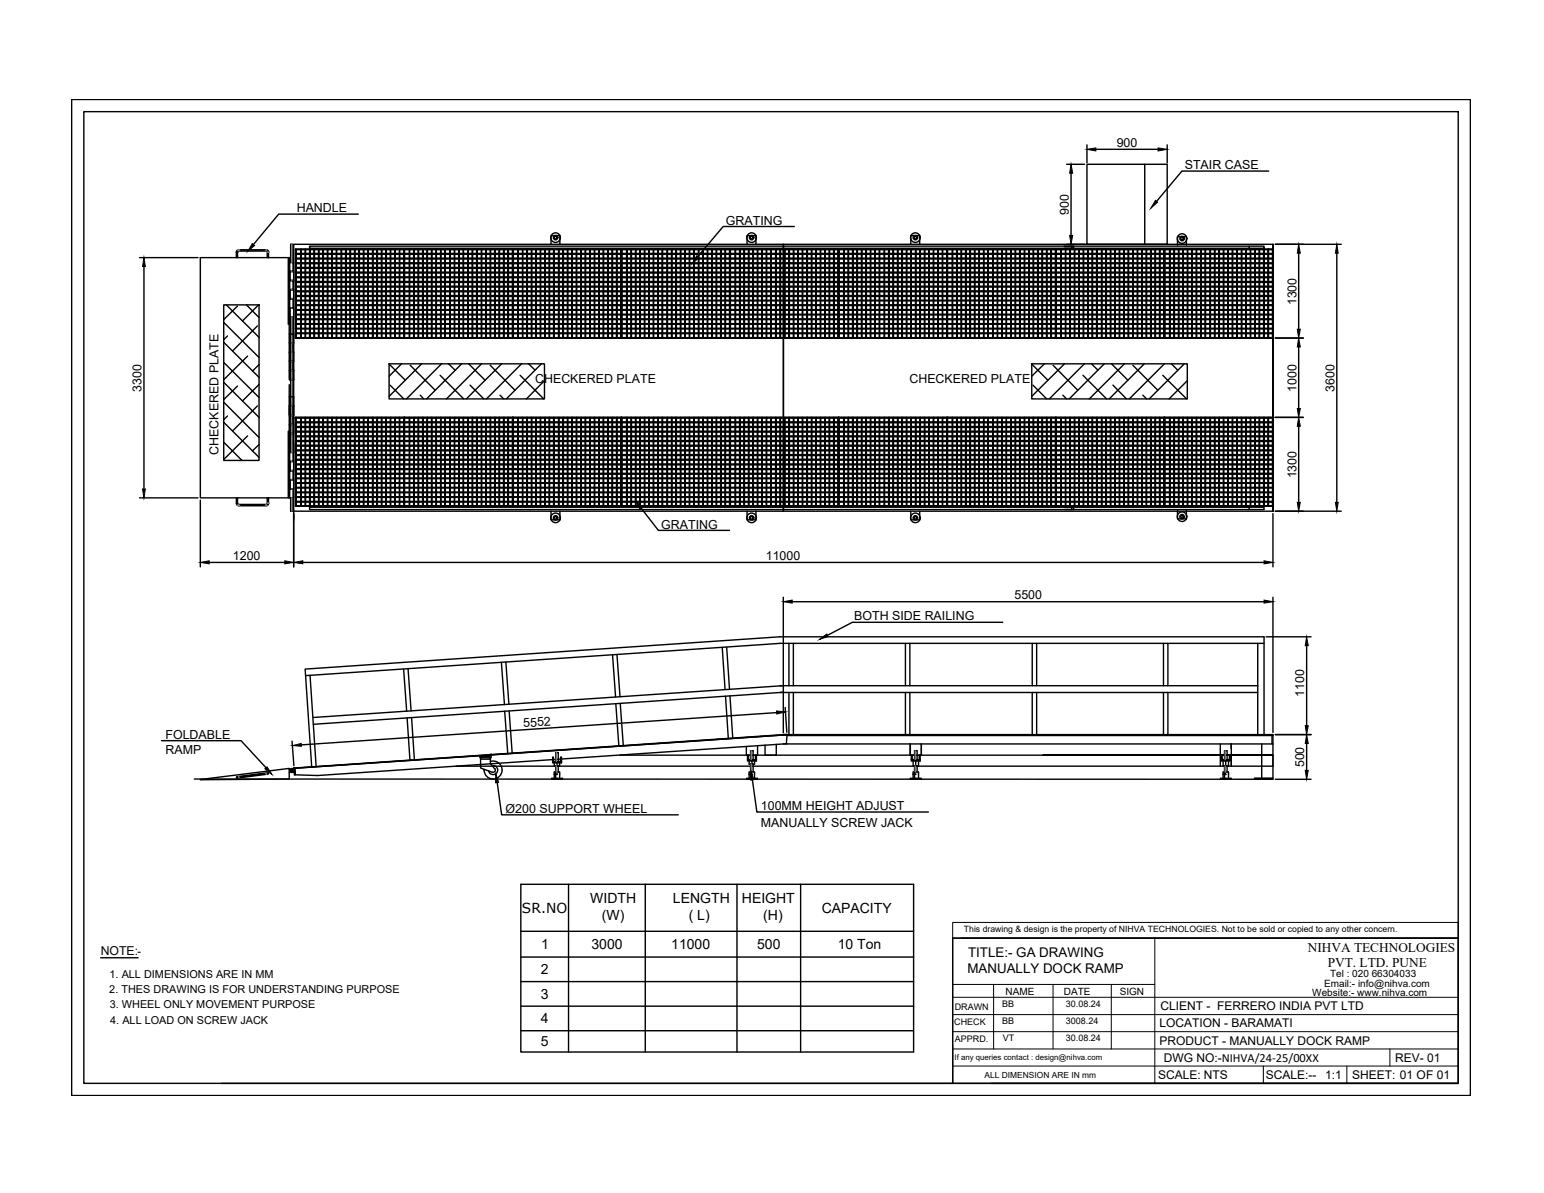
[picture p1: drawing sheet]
<svg xmlns="http://www.w3.org/2000/svg" width="279mm" height="216mm" viewBox="0 0 279 216" stroke-linecap="round" stroke-linejoin="round" font-family="sans-serif">
<!-- layer: 0 -->
<g fill="none" stroke="#000" stroke-width=".25">
<path d="M13 18h253.1v180.3h-253.1zM15.2 20.2h248.7v175.9h-248.7zM64.8 38.7h-14.4l-4.5 5.6M193 29.7h3.3M193.8 31.3v11.3M196.7 29.7h14.5v14.5h-14.5zM196.7 26.2v3.3M198.3 27h11.3M207.2 29.7v14.5M211.2 26.2v3.3M229.6 31h-15.7l-4.6 5.4M25.2 46.6h10.6"/>
<path d="M26 48.2v40.3M40.5 55.2h6.4v28.1h-6.4zM40.5 58.3l6.4 6.4M41 55.2l5.9 5.9M42.8 45.6h.2l.2-.2h4.9l.3 .2v1M42.8 45.6v1M43 45.3l-.2 .3M43 45.6v1M43 55.4l-2.5 2.4M43.2 45.2l5.1 .1 .3 .2v1.1v-1M43.2 45.2l-.3 .1M43.2 45.2h4.9"/>
<path d="M44.6 55.2l2.3 2.3M46.6 59l-4.5 4.5M46.8 55.2l-2.9 2.9M48.2 45.2l.4 .2v.2M52.2 46.6h-15.9v43.5h15.9M52.3 46.6h-.1v12.1M52.3 46.6v2.6M52.3 49.2l.1 1.5zM52.3 55.8l.1 1.6zM52.3 46.6v13.9M52.4 50.8h.7v1.6h-.7zM52.4 55.7h.7v-1.6h-.7v3.3"/>
<path d="M52.4 47.5h.7v1.6h-.7zM52.4 49.2h.7v1.5h-.6v-1.5M52.4 50.7h.1M52.4 49.2h.1M52.4 55.8h.7v1.6h-.6v-1.6M52.4 57.4h.1M52.4 55.8h.1M52.4 52.5v1.5v-1.5M52.4 54h.1M52.4 52.5h.1M52.4 49.2v1.5M52.5 52.5h.6v1.5h-.6z"/>
<path d="M52.5 52.5h-.2v1.5h.2M52.6 47.5v-3.3h.4v3.3M52.6 49.1v.1M52.6 50.7v.1M52.6 52.4v.1M52.6 54v.1M52.6 55.7v.1M52.6 57.4v24.5M53 49.1v.1M53 50.7v.1M53 52.4v.1M53 54v.1"/>
<path d="M53 55.7v.1M53 57.4v24.5M53.1 52.4h.1M53.1 50.8h.1M53.1 55.7h.1M53.1 54.1h.1M53.1 49.1h.1M53.1 47.5h.1M53.1 50.8v1.6M53.1 54.1v1.6M53.1 47.5v1.6M53.5 45.1h19.6v16.1h-19.6z"/>
<path d="M53.5 45.1l19.6 .1zM53.5 45.1l.1 16.1zM53.5 45.9h19.6v.1h-19.6zM53.5 46.7h19.6v.2h-19.6zM53.5 47.6h19.6v.1h-19.6zM53.5 48.4h19.6v.2h-19.6zM53.5 49.2h19.6v.2h-19.6zM53.5 50.1h19.6v.2h-19.6zM53.5 50.9h19.6v.2h-19.6zM53.5 51.8h19.6v.2h-19.6zM53.5 52.6h19.6v.2h-19.6zM53.5 53.5h19.6v.2h-19.6z"/>
<path d="M53.5 54.3h19.6v.2h-19.6zM53.5 55.2h19.6v.1h-19.6zM53.5 56h19.6v.1h-19.6zM53.5 56.9h19.6v.1h-19.6zM53.5 57.7h19.6v.1h-19.6zM53.5 58.6h19.6v.1h-19.6zM53.5 59.4h19.6v.1h-19.6zM54.4 45.1l.1 16.1zM55.2 45.1l.1 16.1zM56 45.1l.1 16.1zM56.8 45.1l.1 16.1zM57.6 45.1l.1 16.1z"/>
<path d="M58.4 45.1l.1 16.1zM59.2 45.1l.1 16.1zM60 45.1l.1 16.1zM60.8 45.1l.1 16.1zM61.7 45.1l.1 16.1zM62.5 45.1l.1 16.1zM63.3 45.1l.1 16.1zM64.1 45.1l.1 16.1zM65 45.1v16.1zM65.8 45.1v16.1zM66.6 45.1v16.1zM67.4 45.1l.1 16.1z"/>
<path d="M68.2 45.1l.1 16.1zM69 45.1l.1 16.1zM69.8 45.1l.1 16.1zM70.6 45.1l.1 16.1zM71.5 45.1v16.1zM72.3 45.1v16.1zM73.1 45.1v16.1zM73.1 45.1h19.7v16.1h-19.7zM73.1 45.1l19.7 .1zM73.1 45.1l.1 16.1zM73.1 45.9h19.7v.1h-19.7zM73.1 46.7h19.7v.2h-19.7z"/>
<path d="M73.1 47.6h19.7v.1h-19.7zM73.1 48.4h19.7v.2h-19.7zM73.1 49.2h19.7v.2h-19.7zM73.1 50.1h19.7v.2h-19.7zM73.1 50.9h19.7v.2h-19.7zM73.1 51.8h19.7v.2h-19.7zM73.1 52.6h19.7v.2h-19.7zM73.1 53.5h19.7v.2h-19.7zM73.1 54.3h19.7v.2h-19.7zM73.1 55.2h19.7v.1h-19.7zM73.1 56h19.7v.1h-19.7zM73.1 56.9h19.7v.1h-19.7z"/>
<path d="M73.1 57.7h19.7v.1h-19.7zM73.1 58.6h19.7v.1h-19.7zM73.1 59.4h19.7v.1h-19.7zM74.1 45.1v16.1zM74.9 45.1v16.1zM75.7 45.1v16.1zM76.5 45.1l.1 16.1zM77.3 45.1l.1 16.1zM78.1 45.1l.1 16.1zM78.9 45.1l.1 16.1zM79.7 45.1l.1 16.1zM80.5 45.1l.1 16.1z"/>
<path d="M81.4 45.1l.1 16.1zM82.2 45.1l.1 16.1zM83 45.1l.1 16.1zM83.8 45.1l.1 16.1zM84.6 45.1l.1 16.1zM85.4 45.1l.1 16.1zM86.2 45.1l.1 16.1zM87.1 45.1l.1 16.1zM87.9 45.1l.1 16.1zM88.7 45.1l.1 16.1zM89.5 45.1l.1 16.1zM90.3 45.1l.1 16.1z"/>
<path d="M91.1 45.1l.1 16.1zM91.9 45.1l.1 16.1zM92.7 45.1l.1 16.1zM92.8 45.1h19.7v16.1h-19.7zM92.8 45.1l19.7 .1zM92.8 45.1l.1 16.1zM92.8 45.9h19.7v.1h-19.7zM92.8 46.7h19.7v.2h-19.7zM92.8 47.6h19.7v.1h-19.7zM92.8 48.4h19.7v.2h-19.7zM92.8 49.2h19.7v.2h-19.7zM92.8 50.1h19.7v.2h-19.7z"/>
<path d="M92.8 50.9h19.7v.2h-19.7zM92.8 51.8h19.7v.2h-19.7zM92.8 52.6h19.7v.2h-19.7zM92.8 53.5h19.7v.2h-19.7zM92.8 54.3h19.7v.2h-19.7zM92.8 55.2h19.7v.1h-19.7zM92.8 56h19.7v.1h-19.7zM92.8 56.9h19.7v.1h-19.7zM92.8 57.7h19.7v.1h-19.7zM92.8 58.6h19.7v.1h-19.7zM92.8 59.4h19.7v.1h-19.7zM93.7 45.1l.1 16.1z"/>
<path d="M94.5 45.1l.1 16.1zM95.3 45.1l.1 16.1zM96.2 45.1v16.1zM97 45.1v16.1zM97.8 45.1v16.1zM98.6 45.1l.1 16.1zM99.4 45.1l.1 16.1zM99.7 44.2v-1.6h1.6v1.6M100.2 45.1l.1 16.1zM101.1 45.1v16.1zM101.9 45.1l.1 16.1zM102.7 45.1l.1 16.1z"/>
<path d="M103.5 45.1l.1 16.1zM104.3 45.1l.1 16.1zM105.1 45.1l.1 16.1zM105.9 45.1l.1 16.1zM106.7 45.1l.1 16.1zM107.5 45.1l.1 16.1zM108.3 45.1l.1 16.1zM109.1 45.1l.1 16.1zM110 45.1v16.1zM110.8 45.1v16.1zM111.6 45.1v16.1zM112.4 45.1l.1 16.1z"/>
<path d="M112.5 45.1h19.6v16.1h-19.6zM112.5 45.1l19.6 .1zM112.5 45.1v16.1zM112.5 45.9h19.6v.1h-19.6zM112.5 46.7h19.6v.2h-19.6zM112.5 47.6h19.6v.1h-19.6zM112.5 48.4h19.6v.2h-19.6zM112.5 49.2h19.6v.2h-19.6zM112.5 50.1h19.6v.2h-19.6zM112.5 50.9h19.6v.2h-19.6zM112.5 51.8h19.6v.2h-19.6zM112.5 52.6h19.6v.2h-19.6z"/>
<path d="M112.5 53.5h19.6v.2h-19.6zM112.5 54.3h19.6v.2h-19.6zM112.5 55.2h19.6v.1h-19.6zM112.5 56h19.6v.1h-19.6zM112.5 56.9h19.6v.1h-19.6zM112.5 57.7h19.6v.1h-19.6zM112.5 58.6h19.6v.1h-19.6zM112.5 59.4h19.6v.1h-19.6zM113.4 45.1l.1 16.1zM114.2 45.1l.1 16.1zM115 45.1l.1 16.1zM115.8 45.1l.1 16.1z"/>
<path d="M116.6 45.1l.1 16.1zM117.4 45.1l.1 16.1zM118.2 45.1l.1 16.1zM119 45.1l.1 16.1zM119.8 45.1l.1 16.1zM120.7 45.1l.1 16.1zM121.5 45.1l.1 16.1zM122.3 45.1l.1 16.1zM123.1 45.1l.1 16.1zM123.9 45.1l.1 16.1zM124.7 45.1l.1 16.1zM125.5 45.1l.1 16.1z"/>
<path d="M126.4 45.1l.1 16.1zM127.2 45.1l.1 16.1zM128 45.1l.1 16.1zM128.8 45.1l.1 16.1zM129.6 45.1l.1 16.1zM130.4 45.1l.1 16.1zM131.2 45.1l.1 16.1zM132 45.1l.1 16.1zM132.1 45.1h19.6v16.1h-19.6zM132.1 45.1l19.6 .1zM132.1 45.1l.1 16.1zM132.1 45.9h19.6v.1h-19.6z"/>
<path d="M132.1 46.7h19.6v.2h-19.6zM132.1 47.6h19.6v.1h-19.6zM132.1 48.4h19.6v.2h-19.6zM132.1 49.2h19.6v.2h-19.6zM132.1 50.1h19.6v.2h-19.6zM132.1 50.9h19.6v.2h-19.6zM132.1 51.8h19.6v.2h-19.6zM132.1 52.6h19.6v.2h-19.6zM132.1 53.5h19.6v.2h-19.6zM132.1 54.3h19.6v.2h-19.6zM132.1 55.2h19.6v.1h-19.6zM132.1 56h19.6v.1h-19.6z"/>
<path d="M132.1 56.9h19.6v.1h-19.6zM132.1 57.7h19.6v.1h-19.6zM132.1 58.6h19.6v.1h-19.6zM132.1 59.4h19.6v.1h-19.6zM133 45.1l.1 16.1zM133.8 45.1l.1 16.1zM134.6 45.1l.1 16.1zM135.2 44.2v-1.6h1.6v1.6M135.4 45.1l.1 16.1zM136.2 45.1l.1 16.1zM137 45.1l.1 16.1zM137.9 45.1v16.1z"/>
<path d="M138.7 45.1v16.1zM139.5 45.1v16.1zM140.3 45.1l.1 16.1zM141.2 45.1v16.1zM141.7 44.2v48.3M141.8 44.2v48.3M142 45.1v16.1zM142.8 45.1v16.1zM143.6 45.1l.1 16.1zM143.7 41h-12.8l-4.6 5.5M144.4 45.1l.1 16.1zM145.2 45.1l.1 16.1z"/>
<path d="M146 45.1l.1 16.1zM146.8 45.1l.1 16.1zM147.6 45.1l.1 16.1zM148.4 45.1l.1 16.1zM149.2 45.1l.1 16.1zM150 45.1l.1 16.1zM150.8 45.1l.1 16.1zM151.7 45.1v16.1zM151.7 45.1h19.7v16.1h-19.7zM151.7 45.1l19.7 .1zM151.7 45.1l.1 16.1zM151.7 45.9h19.7v.1h-19.7z"/>
<path d="M151.7 46.7h19.7v.2h-19.7zM151.7 47.6h19.7v.1h-19.7zM151.7 48.4h19.7v.2h-19.7zM151.7 49.2h19.7v.2h-19.7zM151.7 50.1h19.7v.2h-19.7zM151.7 50.9h19.7v.2h-19.7zM151.7 51.8h19.7v.2h-19.7zM151.7 52.6h19.7v.2h-19.7zM151.7 53.5h19.7v.2h-19.7zM151.7 54.3h19.7v.2h-19.7zM151.7 55.2h19.7v.1h-19.7zM151.7 56h19.7v.1h-19.7z"/>
<path d="M151.7 56.9h19.7v.1h-19.7zM151.7 57.7h19.7v.1h-19.7zM151.7 58.6h19.7v.1h-19.7zM151.7 59.4h19.7v.1h-19.7zM152.7 45.1l.1 16.1zM153.5 45.1l.1 16.1zM154.3 45.1l.1 16.1zM155.1 45.1l.1 16.1zM155.9 45.1l.1 16.1zM156.7 45.1l.1 16.1zM157.5 45.1l.1 16.1zM158.3 45.1l.1 16.1z"/>
<path d="M159.1 45.1l.1 16.1zM160 45.1l.1 16.1zM160.8 45.1l.1 16.1zM161.6 45.1l.1 16.1zM162.4 45.1l.1 16.1zM163.2 45.1l.1 16.1zM164 45.1l.1 16.1zM164.8 45.1l.1 16.1zM164.8 44.2v-1.6h1.6v1.6M165.7 45.1v16.1zM166.5 45.1l.1 16.1zM167.3 45.1l.1 16.1z"/>
<path d="M168.1 45.1l.1 16.1zM168.9 45.1l.1 16.1zM169.7 45.1l.1 16.1zM170.5 45.1l.1 16.1zM171.3 45.1l.1 16.1zM171.4 45.1h19.7v16.1h-19.7zM171.4 45.1l19.7 .1zM171.4 45.1l.1 16.1zM171.4 45.9h19.7v.1h-19.7zM171.4 46.7h19.7v.2h-19.7zM171.4 47.6h19.7v.1h-19.7zM171.4 48.4h19.7v.2h-19.7z"/>
<path d="M171.4 49.2h19.7v.2h-19.7zM171.4 50.1h19.7v.2h-19.7zM171.4 50.9h19.7v.2h-19.7zM171.4 51.8h19.7v.2h-19.7zM171.4 52.6h19.7v.2h-19.7zM171.4 53.5h19.7v.2h-19.7zM171.4 54.3h19.7v.2h-19.7zM171.4 55.2h19.7v.1h-19.7zM171.4 56h19.7v.1h-19.7zM171.4 56.9h19.7v.1h-19.7zM171.4 57.7h19.7v.1h-19.7zM171.4 58.6h19.7v.1h-19.7z"/>
<path d="M171.4 59.4h19.7v.1h-19.7zM172.3 45.1l.1 16.1zM173.1 45.1l.1 16.1zM173.9 45.1l.1 16.1zM174.7 45.1l.1 16.1zM175.5 45.1l.1 16.1zM176.3 45.1l.1 16.1zM177.2 45.1v16.1zM178 45.1v16.1zM178.8 45.1v16.1zM179.6 45.1l.1 16.1zM180.5 45.1v16.1z"/>
<path d="M181.3 45.1v16.1zM182.1 45.1v16.1zM182.9 45.1v16.1zM183.7 45.1l.1 16.1zM184.5 45.1l.1 16.1zM185.3 45.1l.1 16.1zM186.2 45.1v16.1zM187 45.1v16.1zM187.8 45.1v16.1zM188.6 45.1l.1 16.1zM189.4 45.1l.1 16.1zM190.2 45.1l.1 16.1z"/>
<path d="M191 45.1l.1 16.1zM191.1 45.1h19.6v16.1h-19.6zM191.1 45.1l19.6 .1zM191.1 45.1v16.1zM191.1 45.9h19.6v.1h-19.6zM191.1 46.7h19.6v.2h-19.6zM191.1 47.6h19.6v.1h-19.6zM191.1 48.4h19.6v.2h-19.6zM191.1 49.2h19.6v.2h-19.6zM191.1 50.1h19.6v.2h-19.6zM191.1 50.9h19.6v.2h-19.6zM191.1 51.8h19.6v.2h-19.6z"/>
<path d="M191.1 52.6h19.6v.2h-19.6zM191.1 53.5h19.6v.2h-19.6zM191.1 54.3h19.6v.2h-19.6zM191.1 55.2h19.6v.1h-19.6zM191.1 56h19.6v.1h-19.6zM191.1 56.9h19.6v.1h-19.6zM191.1 57.7h19.6v.1h-19.6zM191.1 58.6h19.6v.1h-19.6zM191.1 59.4h19.6v.1h-19.6zM192 45.1v16.1zM192.6 44.9h33.4M192.6 44.5h33.4"/>
<path d="M192.8 45.1v16.1zM193 44.2h3.3M193.6 45.1l.1 16.1zM193.9 44.5h-137.9v.4h137.9M193.9 44.5h.4v.4h-.4zM194.4 45.1l.1 16.1zM195.2 45.1l.1 16.1zM196 45.1l.1 16.1zM196.8 45.1l.1 16.1zM197.6 45.1l.1 16.1zM198.4 45.1l.1 16.1zM199.3 45.1l.1 16.1z"/>
<path d="M200.1 45.1l.1 16.1zM200.9 45.1l.1 16.1zM201.7 45.1l.1 16.1zM202.5 45.1l.1 16.1zM203.3 45.1l.1 16.1zM204.1 45.1l.1 16.1zM205 45.1l.1 16.1zM205.8 45.1l.1 16.1zM206.6 45.1l.1 16.1zM207.4 45.1l.1 16.1zM208.2 45.1l.1 16.1zM209 45.1l.1 16.1z"/>
<path d="M209.8 45.1l.1 16.1zM210.6 45.1l.1 16.1zM210.7 45.1h19.6v16.1h-19.6zM210.7 45.1l19.6 .1zM210.7 45.1l.1 16.1zM210.7 45.9h19.6v.1h-19.6zM210.7 46.7h19.6v.2h-19.6zM210.7 47.6h19.6v.1h-19.6zM210.7 48.4h19.6v.2h-19.6zM210.7 49.2h19.6v.2h-19.6zM210.7 50.1h19.6v.2h-19.6zM210.7 50.9h19.6v.2h-19.6z"/>
<path d="M210.7 51.8h19.6v.2h-19.6zM210.7 52.6h19.6v.2h-19.6zM210.7 53.5h19.6v.2h-19.6zM210.7 54.3h19.6v.2h-19.6zM210.7 55.2h19.6v.1h-19.6zM210.7 56h19.6v.1h-19.6zM210.7 56.9h19.6v.1h-19.6zM210.7 57.7h19.6v.1h-19.6zM210.7 58.6h19.6v.1h-19.6zM210.7 59.4h19.6v.1h-19.6zM211.6 45.1l.1 16.1zM212.4 45.1l.1 16.1z"/>
<path d="M213.1 44.4v-1.6h1.6v1.6M213.2 45.1l.1 16.1zM214.1 45.1v16.1zM214.9 45.1v16.1zM215.7 45.1v16.1zM216.5 45.1v16.1zM217.3 45.1l.1 16.1zM218.1 45.1l.1 16.1zM219 45.1v16.1zM219.8 45.1l.1 16.1zM220.6 45.1l.1 16.1zM221.4 45.1l.1 16.1z"/>
<path d="M222.2 45.1l.1 16.1zM223 45.1l.1 16.1zM223.8 45.1l.1 16.1zM224.6 45.1l.1 16.1zM225.4 45.1l.1 16.1zM226 44.5h2.7v.4h-2.7zM226.2 45.1l.1 16.1zM227 45.1l.1 16.1zM227.9 45.1v16.1zM228.7 45.1v16.1zM229.5 45.1v16.1zM230.3 45.1v16.1z"/>
<path d="M230.3 44.2h-177.2v49.9M230.3 44.2v48.3v-48.3M230.8 44.2h11.9M235 45.8v13.8M241.9 45.8v45.1M40.5 61.9l6.4 6.4M40.5 65.6l6.4 6.3M40.5 69.2l6.4 6.3M40.5 72.8l6.4 6.4M40.5 76.4l6.4 6.4M41.2 60.8l-.7 .7M41.2 75.3l-.7 .7"/>
<path d="M43 69.9l-2.5 2.4M44.8 64.4l-4.3 4.3M44.8 78.9l-4.3 4.3M46.6 73.5l-4.5 4.5M46.9 66l-1.2 1.2M46.9 69.6l-3 3M52.2 78v12.1h.1v-12.1v2.2M52.3 73.4v3.4M52.3 71.8l.1 1.6zM52.3 60.5l.1 1.5zM52.3 62v1.8M52.3 65.3v1.8"/>
<path d="M52.3 69.6v2.2M52.4 75.2h.7v1.6h-.7zM52.4 78.5h.7M52.4 73.4h.1M52.4 71.8h.1M52.4 73.5v1.6v-1.6M52.4 75.1h.1M52.4 73.5h.1M52.4 76.8v1.6v-1.6M52.4 78.4h.1M52.4 76.8h.1M52.4 65.4h.7v1.6h-.7z"/>
<path d="M52.4 68.8h.7M52.4 62.1h.7v1.6h-.7zM52.4 62h.1M52.4 60.5h.1M52.4 63.8v1.5v-1.5M52.4 65.3h.1M52.4 63.8h.1M52.4 67.1v1.6v-1.6M52.4 68.7h.1M52.4 67.1h.1M52.4 60.5v1.5M52.4 71.8v1.6"/>
<path d="M52.4 73.5v1.6M52.5 71.8h.6v1.6h-.6zM52.5 73.5h.6v1.6h-.6zM52.5 73.5h-.2v1.6h.2M52.5 76.8h.6v1.6h-.6zM52.5 76.8h-.2v1.6h.2M52.5 60.5h.6v1.5h-.6zM52.5 63.8h.6v1.5h-.6zM52.5 63.8h-.2v1.5h.2M52.5 67.1h.6v1.6h-.6zM52.5 67.1h-.2v1.6h.2M52.6 73.4v.1"/>
<path d="M53 73.4v.1M53.1 73.5h-.7h.7v1.6M53.1 76.8h.1M53.1 75.2h.1M53.1 67h.1M53.1 65.4h.1M53.1 63.7h.1M53.1 62.1h.1M53.1 73.5v1.6M53.1 75.2v1.6M53.1 65.4v1.6M53.1 62.1v1.6"/>
<path d="M53.1 75.6h177.2M53.5 61.1l19.6 .1zM53.5 60.3h19.6v.1h-19.6zM53.5 75.5h19.6v16.1h-19.6zM53.5 75.5l19.6 .1zM53.5 75.5l.1 16.1zM53.5 79.7h19.6v.2h-19.6zM53.5 78.9h19.6v.2h-19.6zM53.5 78h19.6v.2h-19.6zM53.5 77.2h19.6v.2h-19.6zM53.5 76.3h19.6v.2h-19.6zM54.4 75.5l.1 16.1z"/>
<path d="M55.2 75.5l.1 16.1zM56 75.5l.1 16.1zM56.8 75.5l.1 16.1zM57.6 75.5l.1 16.1zM58.4 75.5l.1 16.1zM59.2 75.5l.1 16.1zM60 75.5l.1 16.1zM60.8 75.5l.1 16.1zM61.7 75.5l.1 16.1zM62.5 75.5l.1 16.1zM63.3 75.5l.1 16.1zM64.1 75.5l.1 16.1z"/>
<path d="M65 75.5v16.1zM65.8 75.5v16.1zM66.6 75.5v16.1zM67.4 75.5l.1 16.1zM68.2 75.5l.1 16.1zM69 75.5l.1 16.1zM69.8 75.5l.1 16.1zM70.4 65.8h28.1v6.4h-28.1zM70.4 65.9l2.9 2.9M70.6 69.7l2.5 2.5M70.6 75.5l.1 16.1zM71.5 75.5v16.1z"/>
<path d="M72.3 75.5v16.1zM72.7 65.8l-2.3 2.3M73.1 75.5v16.1zM73.1 61.1l19.7 .1zM73.1 60.3h19.7v.1h-19.7zM73.1 75.5h19.7v16.1h-19.7zM73.1 75.5l19.7 .1zM73.1 75.5l.1 16.1zM73.1 79.7h19.7v.2h-19.7zM73.1 78.9h19.7v.2h-19.7zM73.1 78h19.7v.2h-19.7zM73.1 77.2h19.7v.2h-19.7z"/>
<path d="M73.1 76.3h19.7v.2h-19.7zM74.1 75.5v16.1zM74.2 66.1l4.6 4.5M74.9 75.5v16.1zM75.7 75.5v16.1zM76 71.5l.7 .7M76.3 65.8l-5.9 5.9M76.5 75.5l.1 16.1zM77.3 75.5l.1 16.1zM78.1 75.5l.1 16.1zM78.9 75.5l.1 16.1zM79.6 67.9l4.3 4.3"/>
<path d="M79.7 75.5l.1 16.1zM79.9 65.8l-6.4 6.4M80.5 75.5l.1 16.1zM81.2 65.8l1.2 1.2M81.4 75.5l.1 16.1zM82.2 75.5l.1 16.1zM83 75.5l.1 16.1zM83.5 65.8l-6.3 6.4M83.8 75.5l.1 16.1zM84.6 75.5l.1 16.1zM84.8 65.8l3 3M85.1 69.7l2.5 2.5"/>
<path d="M85.4 75.5l.1 16.1zM86.2 75.5l.1 16.1zM87.1 75.5l.1 16.1zM87.1 65.8l-6.3 6.4M87.9 75.5l.1 16.1zM88.7 75.5l.1 16.1zM88.7 66.1l4.5 4.5M89.5 75.5l.1 16.1zM90.3 75.5l.1 16.1zM90.5 71.5l.7 .7M90.8 65.8l-6.4 6.4M91.1 75.5l.1 16.1z"/>
<path d="M91.9 75.5l.1 16.1zM92.7 75.5l.1 16.1zM92.8 61.1l19.7 .1zM92.8 60.3h19.7v.1h-19.7zM92.8 75.5h19.7v16.1h-19.7zM92.8 75.5l19.7 .1zM92.8 75.5l.1 16.1zM92.8 79.7h19.7v.2h-19.7zM92.8 78.9h19.7v.2h-19.7zM92.8 78h19.7v.2h-19.7zM92.8 77.2h19.7v.2h-19.7zM92.8 76.3h19.7v.2h-19.7z"/>
<path d="M93.7 75.5l.1 16.1zM94.1 67.9l4.3 4.3M94.4 65.8l-6.4 6.4M94.5 75.5l.1 16.1zM95.3 75.5l.1 16.1zM95.6 65.8l1.2 1.2M96.2 75.5v16.1zM97 75.5v16.1zM97.8 75.5v16.1zM98 65.8l-6.4 6.4M98.5 68.9l-3.2 3.3M98.6 75.5l.1 16.1z"/>
<path d="M99.4 75.5l.1 16.1zM100.2 75.5l.1 16.1zM101.1 75.5v16.1zM101.9 75.5l.1 16.1zM102.7 75.5l.1 16.1zM103.5 75.5l.1 16.1zM104.3 75.5l.1 16.1zM105.1 75.5l.1 16.1zM105.9 75.5l.1 16.1zM106.7 75.5l.1 16.1zM107.5 75.5l.1 16.1zM108.3 75.5l.1 16.1z"/>
<path d="M109.1 75.5l.1 16.1zM110 75.5v16.1zM110.8 75.5v16.1zM111.6 75.5v16.1zM112.4 75.5l.1 16.1zM112.5 61.1l19.6 .1zM112.5 60.3h19.6v.1h-19.6zM112.5 75.5h19.6v16.1h-19.6zM112.5 75.5l19.6 .1zM112.5 75.5v16.1zM112.5 79.7h19.6v.2h-19.6zM112.5 78.9h19.6v.2h-19.6z"/>
<path d="M112.5 78h19.6v.2h-19.6zM112.5 77.2h19.6v.2h-19.6zM112.5 76.3h19.6v.2h-19.6zM113.4 75.5l.1 16.1zM114.2 75.5l.1 16.1zM115 75.5l.1 16.1zM115.8 75.5l.1 16.1zM116.6 75.5l.1 16.1zM117.4 75.5l.1 16.1zM118.2 75.5l.1 16.1zM119 75.5l.1 16.1zM119.8 75.5l.1 16.1z"/>
<path d="M120.7 75.5l.1 16.1zM121.5 75.5l.1 16.1zM122.3 75.5l.1 16.1zM123.1 75.5l.1 16.1zM123.9 75.5l.1 16.1zM124.7 75.5l.1 16.1zM125.5 75.5l.1 16.1zM126.4 75.5l.1 16.1zM127.2 75.5l.1 16.1zM128 75.5l.1 16.1zM128.8 75.5l.1 16.1zM129.6 75.5l.1 16.1z"/>
<path d="M130.4 75.5l.1 16.1zM131.2 75.5l.1 16.1zM132 75.5l.1 16.1zM132.1 61.1l19.6 .1zM132.1 60.3h19.6v.1h-19.6zM132.1 75.5h19.6v16.1h-19.6zM132.1 75.5l19.6 .1zM132.1 75.5l.1 16.1zM132.1 79.7h19.6v.2h-19.6zM132.1 78.9h19.6v.2h-19.6zM132.1 78h19.6v.2h-19.6zM132.1 77.2h19.6v.2h-19.6z"/>
<path d="M132.1 76.3h19.6v.2h-19.6zM133 75.5l.1 16.1zM133.8 75.5l.1 16.1zM134.6 75.5l.1 16.1zM135.4 75.5l.1 16.1zM136.2 75.5l.1 16.1zM137 75.5l.1 16.1zM137.9 75.5v16.1zM138.7 75.5v16.1zM139.5 75.5v16.1zM140.3 75.5l.1 16.1zM141.2 75.5v16.1z"/>
<path d="M142 75.5v16.1zM142.8 75.5v16.1zM143.6 75.5l.1 16.1zM144.4 75.5l.1 16.1zM145.2 75.5l.1 16.1zM146 75.5l.1 16.1zM146.8 75.5l.1 16.1zM147.6 75.5l.1 16.1zM148.4 75.5l.1 16.1zM149.2 75.5l.1 16.1zM150 75.5l.1 16.1zM150.8 75.5l.1 16.1z"/>
<path d="M151.7 75.5v16.1zM151.7 61.1l19.7 .1zM151.7 60.3h19.7v.1h-19.7zM151.7 75.5h19.7v16.1h-19.7zM151.7 75.5l19.7 .1zM151.7 75.5l.1 16.1zM151.7 79.7h19.7v.2h-19.7zM151.7 78.9h19.7v.2h-19.7zM151.7 78h19.7v.2h-19.7zM151.7 77.2h19.7v.2h-19.7zM151.7 76.3h19.7v.2h-19.7zM152.7 75.5l.1 16.1z"/>
<path d="M153.5 75.5l.1 16.1zM154.3 75.5l.1 16.1zM155.1 75.5l.1 16.1zM155.9 75.5l.1 16.1zM156.7 75.5l.1 16.1zM157.5 75.5l.1 16.1zM158.3 75.5l.1 16.1zM159.1 75.5l.1 16.1zM160 75.5l.1 16.1zM160.8 75.5l.1 16.1zM161.6 75.5l.1 16.1zM162.4 75.5l.1 16.1z"/>
<path d="M163.2 75.5l.1 16.1zM164 75.5l.1 16.1zM164.8 75.5l.1 16.1zM165.7 75.5v16.1zM166.5 75.5l.1 16.1zM167.3 75.5l.1 16.1zM168.1 75.5l.1 16.1zM168.9 75.5l.1 16.1zM169.7 75.5l.1 16.1zM170.5 75.5l.1 16.1zM171.3 75.5l.1 16.1zM171.4 61.1l19.7 .1z"/>
<path d="M171.4 60.3h19.7v.1h-19.7zM171.4 75.5h19.7v16.1h-19.7zM171.4 75.5l19.7 .1zM171.4 75.5l.1 16.1zM171.4 79.7h19.7v.2h-19.7zM171.4 78.9h19.7v.2h-19.7zM171.4 78h19.7v.2h-19.7zM171.4 77.2h19.7v.2h-19.7zM171.4 76.3h19.7v.2h-19.7zM172.3 75.5l.1 16.1zM173.1 75.5l.1 16.1zM173.9 75.5l.1 16.1z"/>
<path d="M174.7 75.5l.1 16.1zM175.5 75.5l.1 16.1zM176.3 75.5l.1 16.1zM177.2 75.5v16.1zM178 75.5v16.1zM178.8 75.5v16.1zM179.6 75.5l.1 16.1zM180.5 75.5v16.1zM181.3 75.5v16.1zM182.1 75.5v16.1zM182.9 75.5v16.1zM183.7 75.5l.1 16.1z"/>
<path d="M184.5 75.5l.1 16.1zM185.3 75.5l.1 16.1zM186.2 75.5v16.1zM186.7 65.8h28.2v6.4h-28.2zM186.7 65.9l2.9 2.9M186.9 69.7l2.5 2.5M187 75.5v16.1zM187.8 75.5v16.1zM188.6 75.5l.1 16.1zM189 65.8l-2.3 2.3M189.4 75.5l.1 16.1zM190.2 75.5l.1 16.1z"/>
<path d="M190.6 66.1l4.4 4.5M191 75.5l.1 16.1zM191.1 61.1l19.6 .1zM191.1 60.3h19.6v.1h-19.6zM191.1 75.5h19.6v16.1h-19.6zM191.1 75.5l19.6 .1zM191.1 75.5v16.1zM191.1 79.7h19.6v.2h-19.6zM191.1 78.9h19.6v.2h-19.6zM191.1 78h19.6v.2h-19.6zM191.1 77.2h19.6v.2h-19.6zM191.1 76.3h19.6v.2h-19.6z"/>
<path d="M192 75.5v16.1zM192.3 71.5l.7 .7M192.6 65.8l-5.9 5.9M192.8 75.5v16.1zM193.6 75.5l.1 16.1zM194.4 75.5l.1 16.1zM195.2 75.5l.1 16.1zM196 67.9l4.3 4.3M196 75.5l.1 16.1zM196.2 65.8l-6.3 6.4M196.8 75.5l.1 16.1zM197.5 65.8l1.2 1.2"/>
<path d="M197.6 75.5l.1 16.1zM198.4 75.5l.1 16.1zM199.3 75.5l.1 16.1zM199.8 65.8l-6.3 6.4M200.1 75.5l.1 16.1zM200.9 75.5l.1 16.1zM201.1 65.8l3 3M201.4 69.7l2.4 2.5M201.7 75.5l.1 16.1zM202.5 75.5l.1 16.1zM203.3 75.5l.1 16.1zM203.5 65.8l-6.4 6.4"/>
<path d="M204.1 75.5l.1 16.1zM205 75.5l.1 16.1zM205 66.1l4.5 4.5M205.8 75.5l.1 16.1zM206.6 75.5l.1 16.1zM206.8 71.5l.7 .7M207.1 65.8l-6.4 6.4M207.4 75.5l.1 16.1zM208.2 75.5l.1 16.1zM209 75.5l.1 16.1zM209.8 75.5l.1 16.1zM210.4 67.9l4.3 4.3"/>
<path d="M210.6 75.5l.1 16.1zM210.7 61.1l19.6 .1zM210.7 60.3h19.6v.1h-19.6zM210.7 75.5h19.6v16.1h-19.6zM210.7 75.5l19.6 .1zM210.7 75.5l.1 16.1zM210.7 79.7h19.6v.2h-19.6zM210.7 78.9h19.6v.2h-19.6zM210.7 78h19.6v.2h-19.6zM210.7 77.2h19.6v.2h-19.6zM210.7 76.3h19.6v.2h-19.6zM210.7 65.8l-6.3 6.4"/>
<path d="M211.6 75.5l.1 16.1zM212 65.8l1.1 1.2M212.4 75.5l.1 16.1zM213.2 75.5l.1 16.1zM214.1 75.5v16.1zM214.3 65.8l-6.3 6.4M214.9 75.5v16.1zM214.9 68.9l-3.3 3.3M215.7 75.5v16.1zM216.5 75.5v16.1zM217.3 75.5l.1 16.1zM218.1 75.5l.1 16.1z"/>
<path d="M219 75.5v16.1zM219.8 75.5l.1 16.1zM220.6 75.5l.1 16.1zM221.4 75.5l.1 16.1zM222.2 75.5l.1 16.1zM223 75.5l.1 16.1zM223.8 75.5l.1 16.1zM224.6 75.5l.1 16.1zM225.4 75.5l.1 16.1zM226.2 75.5l.1 16.1zM227 75.5l.1 16.1zM227.9 75.5v16.1z"/>
<path d="M228.7 75.5v16.1zM229.5 75.5v16.1zM230.3 75.5v16.1zM230.7 75.5h5.2M230.8 61.2h5.1M235 62.8v11.1M235 77.1v13.8M25.2 90.1h10.6M36.3 90.5v12.1M40.5 80l3.3 3.3M42.8 90.1v1h.2l.2 .2h4.9l.3-.2v-1M42.8 91.1l.2 .3"/>
<path d="M42.9 91.5h.3M43 90.1v1M43.2 91.5h4.9M46.9 80.4l-1.2 1.2M48.6 91.1v-1v1.1l-.3 .3h-5.1M48.6 91.1v.2l-.4 .2M52.3 80.2l.1 1.6zM52.3 81.8v1.7M52.3 85.1v1.8M52.3 88.4v1.7M52.4 85.2h.7v1.6h-.7zM52.4 88.5h.7v1.6h-.7z"/>
<path d="M52.4 81.9h.7v1.6h-.7zM52.4 81.8h.1M52.4 80.2h.1M52.4 83.5v1.6v-1.6M52.4 85.1h.1M52.4 83.5h.1M52.4 86.9v1.5v-1.5M52.4 88.4h.1M52.4 86.9h.1M52.4 80.2v1.6M52.5 80.2h.6v1.6h-.6zM52.5 83.5h.6v1.6h-.6z"/>
<path d="M52.5 83.5h-.2v1.6h.2M52.5 86.9h.6v1.5h-.6zM52.5 86.9h-.2v1.5h.2M52.6 90.1v2.4h.4v-2.4M52.6 83.5h.1M52.6 85.1v.1M52.6 86.8v.1M52.6 88.4v.1M53 83.5h.1M53 85.1v.1M53 86.8v.1M53 88.4v.1"/>
<path d="M53.1 86.8h.1M53.1 85.2h.1M53.1 90.1h.1M53.1 88.5h.1M53.1 83.5h.1M53.1 81.9h.1M53.1 85.2v1.6M53.1 88.5v1.6M53.1 81.9v1.6M53.1 92.9v9.7M53.1 92.5h177.2M53.5 91.6h19.6z"/>
<path d="M53.5 90.7h19.6v.2h-19.6zM53.5 89.9h19.6v.1h-19.6zM53.5 89h19.6v.2h-19.6zM53.5 88.2h19.6v.1h-19.6zM53.5 87.3h19.6v.2h-19.6zM53.5 86.5h19.6v.1h-19.6zM53.5 85.7h19.6v.1h-19.6zM53.5 84.8h19.6v.2h-19.6zM53.5 84h19.6v.1h-19.6zM53.5 83.1h19.6v.2h-19.6zM53.5 82.3h19.6v.1h-19.6zM53.5 81.4h19.6v.2h-19.6z"/>
<path d="M53.5 80.6h19.6v.1h-19.6zM73.1 91.6h19.7zM73.1 90.7h19.7v.2h-19.7zM73.1 89.9h19.7v.1h-19.7zM73.1 89h19.7v.2h-19.7zM73.1 88.2h19.7v.1h-19.7zM73.1 87.3h19.7v.2h-19.7zM73.1 86.5h19.7v.1h-19.7zM73.1 85.7h19.7v.1h-19.7zM73.1 84.8h19.7v.2h-19.7zM73.1 84h19.7v.1h-19.7zM73.1 83.1h19.7v.2h-19.7z"/>
<path d="M73.1 82.3h19.7v.1h-19.7zM73.1 81.4h19.7v.2h-19.7zM73.1 80.6h19.7v.1h-19.7zM92.8 91.6h19.7zM92.8 90.7h19.7v.2h-19.7zM92.8 89.9h19.7v.1h-19.7zM92.8 89h19.7v.2h-19.7zM92.8 88.2h19.7v.1h-19.7zM92.8 87.3h19.7v.2h-19.7zM92.8 86.5h19.7v.1h-19.7zM92.8 85.7h19.7v.1h-19.7zM92.8 84.8h19.7v.2h-19.7z"/>
<path d="M92.8 84h19.7v.1h-19.7zM92.8 83.1h19.7v.2h-19.7zM92.8 82.3h19.7v.1h-19.7zM92.8 81.4h19.7v.2h-19.7zM92.8 80.6h19.7v.1h-19.7zM99.7 92.5v1.6h1.6v-1.6M112.5 91.6h19.6zM112.5 90.7h19.6v.2h-19.6zM112.5 89.9h19.6v.1h-19.6zM112.5 89h19.6v.2h-19.6zM112.5 88.2h19.6v.1h-19.6zM112.5 87.3h19.6v.2h-19.6z"/>
<path d="M112.5 86.5h19.6v.1h-19.6zM112.5 85.7h19.6v.1h-19.6zM112.5 84.8h19.6v.2h-19.6zM112.5 84h19.6v.1h-19.6zM112.5 83.1h19.6v.2h-19.6zM112.5 82.3h19.6v.1h-19.6zM112.5 81.4h19.6v.2h-19.6zM112.5 80.6h19.6v.1h-19.6zM116 92l3.1 4h12.9M132.1 91.6h19.6zM132.1 90.7h19.6v.2h-19.6zM132.1 89.9h19.6v.1h-19.6z"/>
<path d="M132.1 89h19.6v.2h-19.6zM132.1 88.2h19.6v.1h-19.6zM132.1 87.3h19.6v.2h-19.6zM132.1 86.5h19.6v.1h-19.6zM132.1 85.7h19.6v.1h-19.6zM132.1 84.8h19.6v.2h-19.6zM132.1 84h19.6v.1h-19.6zM132.1 83.1h19.6v.2h-19.6zM132.1 82.3h19.6v.1h-19.6zM132.1 81.4h19.6v.2h-19.6zM132.1 80.6h19.6v.1h-19.6zM135.2 92.5v1.6h1.6v-1.6"/>
<path d="M151.7 91.6h19.7zM151.7 90.7h19.7v.2h-19.7zM151.7 89.9h19.7v.1h-19.7zM151.7 89h19.7v.2h-19.7zM151.7 88.2h19.7v.1h-19.7zM151.7 87.3h19.7v.2h-19.7zM151.7 86.5h19.7v.1h-19.7zM151.7 85.7h19.7v.1h-19.7zM151.7 84.8h19.7v.2h-19.7zM151.7 84h19.7v.1h-19.7zM151.7 83.1h19.7v.2h-19.7zM151.7 82.3h19.7v.1h-19.7z"/>
<path d="M151.7 81.4h19.7v.2h-19.7zM151.7 80.6h19.7v.1h-19.7zM164.8 92.5v1.6h1.6v-1.6M171.4 91.6h19.7zM171.4 90.7h19.7v.2h-19.7zM171.4 89.9h19.7v.1h-19.7zM171.4 89h19.7v.2h-19.7zM171.4 88.2h19.7v.1h-19.7zM171.4 87.3h19.7v.2h-19.7zM171.4 86.5h19.7v.1h-19.7zM171.4 85.7h19.7v.1h-19.7zM171.4 84.8h19.7v.2h-19.7z"/>
<path d="M171.4 84h19.7v.1h-19.7zM171.4 83.1h19.7v.2h-19.7zM171.4 82.3h19.7v.1h-19.7zM171.4 81.4h19.7v.2h-19.7zM171.4 80.6h19.7v.1h-19.7zM191.1 91.6h19.6zM191.1 90.7h19.6v.2h-19.6zM191.1 89.9h19.6v.1h-19.6zM191.1 89h19.6v.2h-19.6zM191.1 88.2h19.6v.1h-19.6zM191.1 87.3h19.6v.2h-19.6zM191.1 86.5h19.6v.1h-19.6z"/>
<path d="M191.1 85.7h19.6v.1h-19.6zM191.1 84.8h19.6v.2h-19.6zM191.1 84h19.6v.1h-19.6zM191.1 83.1h19.6v.2h-19.6zM191.1 82.3h19.6v.1h-19.6zM191.1 81.4h19.6v.2h-19.6zM191.1 80.6h19.6v.1h-19.6zM192.6 92.2h33.4M192.6 91.8h33.4M193.9 91.8h.4v.4h-.4zM193.9 91.8h-137.9v.4h137.9M210.7 91.6h19.6z"/>
<path d="M210.7 90.7h19.6v.2h-19.6zM210.7 89.9h19.6v.1h-19.6zM210.7 89h19.6v.2h-19.6zM210.7 88.2h19.6v.1h-19.6zM210.7 87.3h19.6v.2h-19.6zM210.7 86.5h19.6v.1h-19.6zM210.7 85.7h19.6v.1h-19.6zM210.7 84.8h19.6v.2h-19.6zM210.7 84h19.6v.1h-19.6zM210.7 83.1h19.6v.2h-19.6zM210.7 82.3h19.6v.1h-19.6zM210.7 81.4h19.6v.2h-19.6z"/>
<path d="M210.7 80.6h19.6v.1h-19.6zM213.1 92.3v1.6h1.6v-1.6M226 91.8h2.7v.4h-2.7zM230.3 92.9v9.7M230.8 92.5h11.9M37.9 101.8h13.6M54.8 101.8h173.9M90.7 119.9l.6 7.6M91.5 119.8l.6 7.6M110.8 118.5l.6 7.6M111.6 118.5l.6 7.6M130.7 117.2l.5 7.6"/>
<path d="M131.5 117.2l.5 7.5M141.1 116.4h87.6M141.2 116.4l-85.9 5.9M141.7 108.1v24.5M142.8 116.4v7.7M143.4 108.9h85.3M143.6 116.4v7.7M163.8 116.4v7.7M164.6 116.4v7.7M181.5 112.6h-27.3l-4.5 2.4M186.8 116.4v7.7M187.6 116.4v7.7"/>
<path d="M210.5 116.4v7.7M211.3 116.4v7.7M227.6 116.4v16.5M229.1 115.2h8.2M230.3 108.1v24.5M236.4 116.9v14.4M29.2 134h14.4l4.5 5M48.4 139.8l-5.5 .8M48.5 139.8l.1 .1M48.6 139.9l-5.8 .8M48.6 139.9l-.1 .2M52.3 139.2h.1"/>
<path d="M52.4 139.7l-.1 .1M52.5 139.7h.1M52.5 139.2h.1M52.8 139.5h.1M52.8 134.1l.4 4.5M53.1 139.6h.1M53.2 139.1l-.1 .1a.36 .36 0 0 0-.5 0 .36 .36 0 0 0 0 .5 .36 .36 0 0 0 .6-.1M53.2 139.6l.1 .1M53.3 139h-.1l.1 1.3 .1-.1v-1.2M56.1 122.2l1.1 16.5M73 121.1l.6 7.6M73.7 129.9l.5 7.7"/>
<path d="M73.8 121l.6 7.7M74.5 129.9l.5 7.6M82.5 138.7h147.8M87 137.4v1.6l2.1 .7a.4 .4 0 0 0 .5-.1 .4 .4 0 0 0-.1-.5l-.8-.9v-.8M87 137.1v.3M87.6 139.2v.2M88.7 136.5v.4h-1.7v-.1M88.7 136.7l-1.4 .2M88.7 137.8a1.63 1.63 0 0 1 2.1 1.2 1.63 1.63 0 0 1-1.4 2 1.63 1.63 0 0 1-1.8-1.6M88.7 137.1v.3h-1.7M88.9 136.5v.6h-2.1v-.3M89.1 138.5a.83 .83 0 0 1 .9 .7 .83 .83 0 0 1-.6 1 .83 .83 0 0 1-1-.7"/>
<path d="M91.3 128.7l.6 7.6M92.1 128.7l.6 7.6M100 137.8h1.6v.3h-1.6zM100 137.8v-.8h.1v.8M100.3 138.1v.5h.5M100.6 137.8v-1.6h.4v1.6M100.6 139.7h-.3v1.2M100.6 138.6v1.2M100.8 138.1v.5h.5v-.5M101 138.6v1.2M101.4 137.8v-.8h.2v.8M111.4 127.4l.6 7.6"/>
<path d="M112.2 136.7h118.1h-41.6M112.2 127.3l.6 7.6M131.3 126l.5 7.7M132.1 126l.5 7.6M135.1 135.1v1.6h.7M135.3 137.5h1.6v.2h-1.6zM135.3 137.5v-.8h.1v.8M135.6 137.7v.6h.5M135.8 137.5v-1.6h.5v1.6M135.8 138.3v1.4h-.2v1.2M136.1 137.7v.6h.4v-.6M136.3 138.3v1.4"/>
<path d="M136.7 137.5v-.8h.2v.8M137.1 134.9v1.8h-.8M140.5 134.7v2h-2.1v-1.9M140.6 129l-86.1 5.8M141.1 124.1h86.5M141.1 125.3h86.5M141.7 124.1l-85.1 5.8M141.7 132.9h88.6l-88.6 .1M141.7 134.6h88.6M141.8 125.3l-85.1 5.8M142.1 128l.3 4.5M142.4 134.6l-84.9 5.7-4.1-.1v-1.2l89.5-6.1-89.8 6.1"/>
<path d="M142.4 132.9l-89.2 6.1M142.4 133l-.1 1.6M142.4 133.1h87.9M142.8 125.3v7.6M143.6 125.3v7.6M163.8 125.3v7.6M164.6 125.3v7.6M164.7 134.6v2.1h.8M164.7 134.6v2.1M164.9 137.5h1.6v.2h-1.6zM164.9 137.5v-.8h.2v.8M165.2 138.6h1"/>
<path d="M165.2 137.7v1M165.5 137.5v-1.6h.5v1.6M165.5 138.6v1.1h-.3v1.2M165.7 137.7v1M166 136.7h.7v-2.1v2.1M166 138.6v1.1M166.2 137.7v1M166.3 137.5v-.8h.2v.8M168.9 132.9l-.4 .1M186.8 125.3v7.6M187.6 125.3v7.6M210.5 125.3v7.6"/>
<path d="M211.3 125.3v7.6M220.8 136.7h.8M220.8 134.6v4.1M221 137.5h1.6v.2h-1.6zM221 137.5v-.8h.2v.8M221.3 137.7v.9h.5M221.6 137.5v-1.6h.5v1.6M221.6 138.6v1.1h-.3v1.2M221.8 137.7v.9h.5M222.1 138.6v1.1M222.1 136.7h.7M222.3 137.7v1"/>
<path d="M222.5 137.5v-.8h.1v.8M222.8 134.6v4.1M228.3 134.6v6.2M228.7 132.9v-17.7h-87.6l-85.9 5.9 1.2 17.6M230.2 134.6v-1.6h.1v1.6M230.3 134.6v6.2M230.8 132.9h6.5M236.4 134.5v4.9M35.2 141h195.1M36.3 141.1l16-2v1.9zM42.9 140.6l-.1 .1 .1 .1M48.5 140.1l-5.6 .7"/>
<path d="M90 141.6l.8 5.9h31.9M100.3 140.1h.1M100.6 140.9v-1.2h.7v1.2M100.8 140.1h.1zM100.8 140.9h1v.1h-1zM100.8 140.9h-1v.1M135.6 140.1h.1M135.8 140.9v-1.2h.7v1.2M136 140.1h.1zM136.1 140.9h.9v.1h-.9zM136.1 140.9h-1v.1M136.2 141.2l.8 5.8h31"/>
<path d="M165.2 140.1h.1M165.5 140.9v-1.2h.7v1.2M165.7 140.1h.1M165.7 140.9h1v.1h-1zM165.7 140.9h-1v.1M221.3 140.1h.1M221.6 140.9v-1.2h.7v1.2M221.8 140.1h.1zM221.8 140.9h1v.1h-1zM221.8 140.9h-.9v.1M227 140.8h3.3v.2h-3.3zM230.8 141h6.5"/>
<path d="M18.2 173.3h6.8M94.2 160h71.1v30.4h-71.1zM94.2 168.5h71.1M94.2 173.2h71.1M94.2 177.6h71.1M102.9 160v30.4M116.8 160v30.4M133.4 160v30.4M144.9 160v30.4M172.4 169.8h91.5v26.3h-91.5zM40.1 196.1h132.3M94.2 182.1h71.1"/>
<path d="M94.2 186.5h71.1M179.3 196.1h84.6"/>
<circle cx="100.5" cy="43" r=".87"/>
<circle cx="100.5" cy="43" r=".4"/>
<circle cx="100.5" cy="43" r=".23"/>
<circle cx="136" cy="43" r=".87"/>
<circle cx="136" cy="43" r=".4"/>
<circle cx="136" cy="43" r=".23"/>
<circle cx="165.6" cy="43" r=".87"/>
<circle cx="165.6" cy="43" r=".4"/>
<circle cx="165.6" cy="43" r=".23"/>
<circle cx="213.9" cy="43.2" r=".87"/>
<circle cx="213.9" cy="43.2" r=".4"/>
<circle cx="213.9" cy="43.2" r=".23"/>
<circle cx="100.5" cy="93.7" r=".87"/>
<circle cx="100.5" cy="93.7" r=".4"/>
<circle cx="100.5" cy="93.7" r=".23"/>
<circle cx="136" cy="93.7" r=".87"/>
<circle cx="136" cy="93.7" r=".4"/>
<circle cx="136" cy="93.7" r=".23"/>
<circle cx="165.6" cy="93.7" r=".87"/>
<circle cx="165.6" cy="93.7" r=".4"/>
<circle cx="165.6" cy="93.7" r=".23"/>
<circle cx="213.9" cy="93.5" r=".87"/>
<circle cx="213.9" cy="93.5" r=".4"/>
<circle cx="213.9" cy="93.5" r=".23"/>
<circle cx="52.8" cy="139.4" r=".19"/>
</g>
<g fill="none" stroke="#000" stroke-width=".18">
<path d="M172.4 166.9h91.5v2.9h-91.5zM172.4 169.8v26.3M172.4 178.2h36.6M173.9 169.8h90M179.8 178.2v11.6M190.6 178.2v11.6M201.1 178.2v11.6M209 169.8v26.3M172.4 189.8h91.5M172.4 186.7h91.5M172.4 183.6h91.5M172.4 180.5h91.5"/>
<path d="M172.4 192.9h91.5M228.6 192.9v3.2M243.7 192.9v3.2M251.5 189.8v3.1"/>
</g>
<g fill="none" stroke="#808080" stroke-width=".25">
<path d="M43.2 45.2v.2M43.2 45.2h.1M43.2 45.2l-.2 .1M48.1 45.2v.2M48.1 45.2h.1M48.4 45.6h.2M48.6 45.6h.1M52.8 44.2v3.3M52.8 49.1v.1M52.8 50.7v.1M52.8 52.4v.1M52.8 54v.1"/>
<path d="M52.8 55.7v.1M52.8 57.4v24.5M52.8 73.4v.1M43 91.4l.2 .1M43.2 91.3v.2M43.2 91.5h.1M48.1 91.3v.2M48.1 91.5h.1M48.4 91.1h.2M48.6 91.1h.1M52.8 83.5h.1M52.8 85.1v.1"/>
<path d="M52.8 86.8v.1M52.8 88.4v.1M52.8 90.1v2.4M48.1 139.9l.1 .2M100.7 136.2v1.6M100.7 138.6v1.2M135.9 135.9v1.6M135.9 138.3v1.4M165.6 135.9v1.6M165.6 138.6v1.1M221.7 135.9v1.6M221.7 138.6v1.1"/>
<path d="M43.2 140.5v.3"/>
</g>
<g fill="#000" stroke="#000" stroke-width=".18">
<path d="M193.8 29.7l.3 1.6h-.5zM196.7 27l1.6-.2v.5zM209.1 36.3l.4 .3-1.2 1.1zM209.6 26.8l1.6 .2-1.6 .3zM26 46.6l.3 1.6h-.5zM45.6 44.1l.5 .3-1.3 1.1zM126.1 46.3l.4 .4-1.3 1zM193.6 42.6h.5l-.3 1.6zM235 44.2l.3 1.6h-.5zM234.8 59.6h.5l-.3 1.6zM241.9 44.2l.3 1.6h-.5zM235 75.5l.3 1.6h-.5z"/>
<path d="M234.8 73.9h.5l-.3 1.6zM235 61.2l.3 1.6h-.5zM25.8 88.5h.5l-.3 1.6zM115.1 90.7l1.2 1.1-.5 .4zM234.8 90.9h.5l-.3 1.6zM241.7 90.9h.5l-.3 1.6zM36.3 101.8l1.6-.3v.5zM51.5 101.5l1.6 .3-1.6 .2zM53.1 101.8l1.7-.3v.5zM141.7 108.9l1.7-.3v.5zM148.3 115.7l1.3-1 .2 .5zM228.7 101.5l1.6 .3-1.6 .2z"/>
<path d="M228.7 108.6l1.6 .3-1.6 .2zM236.4 115.2l.3 1.7h-.5zM47.9 139.1l.4-.3 .9 1.3zM52.9 134.9l1.6-.4v.6zM140.5 128.7l1.7 .1-1.6 .4zM236.4 132.9l.3 1.6h-.5zM236.2 139.4h.5l-.3 1.6zM236.2 131.3h.5l-.3 1.6zM89.7 140.1l.5 1.5-.5 .1zM135.9 139.5l.5 1.6-.5 .1z"/>
</g>
<g font-size="2.5">
<text x="94.5" y="165.2">SR.NO</text>
<text x="106.8" y="163.4">WIDTH</text>
<text x="108.9" y="166.5">(W)</text>
<text x="121.8" y="163.4">LENGTH</text>
<text x="124.6" y="166.5">( L)</text>
<text x="134.3" y="163.4">HEIGHT</text>
<text x="138.1" y="166.5">(H)</text>
<text x="148.7" y="165.2">CAPACITY</text>
<text x="97.9" y="171.8">1</text>
<text x="107" y="171.8">3000</text>
<text x="121.5" y="171.8">11000</text>
<text x="137" y="171.8">500</text>
<text x="151.6" y="171.8">10 Ton</text>
<text x="97.9" y="176.3">2</text>
<text x="97.8" y="180.8">3</text>
<text x="97.9" y="185.2">4</text>
<text x="97.8" y="189.3">5</text>
</g>
<g font-size="2.4">
<text x="175.2" y="173.2">TITLE:- GA DRAWING</text>
<text x="236.7" y="172.3">NIHVA TECHNOLOGIES</text>
<text x="175.1" y="176.2">MANUALLY DOCK RAMP</text>
<text x="240.3" y="175">PVT. LTD. PUNE</text>
</g>
<g font-size="2.3">
<text x="202.1" y="26.6">900</text>
<text x="214.4" y="30.6">STAIR CASE</text>
<text x="53.7" y="38.5">HANDLE</text>
<text x="131.4" y="40.7">GRATING</text>
<text x="193.4" y="38.8" transform="rotate(-90 193.4 38.8)">900</text>
<text x="234.6" y="55.3" transform="rotate(-90 234.6 55.3)">1300</text>
<text x="25.6" y="70.9" transform="rotate(-90 25.6 70.9)">3300</text>
<text x="96.8" y="69.3">CHECKERED PLATE</text>
<text x="164.6" y="69.3">CHECKERED PLATE</text>
<text x="234.6" y="70.9" transform="rotate(-90 234.6 70.9)">1000</text>
<text x="241.5" y="70.9" transform="rotate(-90 241.5 70.9)">3600</text>
<text x="39.6" y="82.3" transform="rotate(-90 39.6 82.3)">CHECKERED PLATE</text>
<text x="234.6" y="86.6" transform="rotate(-90 234.6 86.6)">1300</text>
<text x="119.6" y="95.7">GRATING</text>
<text x="42.1" y="101.3">1200</text>
<text x="138.6" y="101.3">11000</text>
<text x="154.6" y="112.3">BOTH SIDE RAILING</text>
<text x="183.6" y="108.5">5500</text>
<text x="94.8" y="131.6" transform="rotate(-4 94.8 131.6)">5552</text>
<text x="236" y="126.1" transform="rotate(-90 236 126.1)">1100</text>
<text x="29.9" y="133.7">FOLDABLE</text>
<text x="29.9" y="136.4">RAMP</text>
<text x="236" y="138.9" transform="rotate(-90 236 138.9)">500</text>
<text x="91.5" y="147.1">Ø200 SUPPORT WHEEL</text>
<text x="137.7" y="146.7">100MM HEIGHT ADJUST</text>
<text x="137.7" y="149.7">MANUALLY SCREW JACK</text>
</g>
<g font-size="2.2">
<text x="18.2" y="172.9">NOTE:</text>
<text x="209.8" y="185.9">LOCATION - BARAMATI</text>
<text x="210" y="182.8">CLIENT - FERRERO INDIA PVT LTD</text>
<text x="209.8" y="189">PRODUCT - MANUALLY DOCK RAMP</text>
<text x="209.6" y="195.3">SCALE: NTS</text>
<text x="210.6" y="192.2">DWG NO:-NIHVA/24-25/00XX</text>
<text x="229" y="195.3">SCALE:--</text>
<text x="239.8" y="195.3">1:1</text>
<text x="244.7" y="195.3">SHEET: 01 OF 01</text>
<text x="252.5" y="192.1">REV- 01</text>
</g>
<g font-size="2">
<text x="24.9" y="172.8">-</text>
<text x="19.8" y="179.7">2. THES DRAWING IS FOR UNDERSTANDING PURPOSE</text>
<text x="19.8" y="177">1. ALL DIMENSIONS ARE IN MM</text>
<text x="19.9" y="182.5">3. WHEEL ONLY MOVEMENT PURPOSE</text>
<text x="20" y="185.3">4. ALL LOAD ON SCREW JACK</text>
</g>
<g font-size="1.8">
<text x="239.6" y="178.6">Email:- info@nihva.com</text>
<text x="240.7" y="176.8">Tel : 020 66304033</text>
<text x="182" y="180.1">NAME</text>
<text x="192.5" y="180.1">DATE</text>
<text x="202.6" y="180">SIGN</text>
<text x="237.5" y="180.3">Website:- www.nihva.com</text>
</g>
<g font-size="1.6">
<text x="174.4" y="168.7">This drawing &amp; design is the property of NIHVA TECHNOLOGIES. Not to be sold or copied to any other concern.</text>
<text x="172.7" y="185.5">CHECK</text>
<text x="172.8" y="182.7">DRAWN</text>
<text x="181.4" y="182.3">BB</text>
<text x="181.4" y="185.3">BB</text>
<text x="192.9" y="182.2">30.08.24</text>
<text x="192.9" y="185.3">3008.24</text>
<text x="172.8" y="188.6">APPRD.</text>
<text x="181.5" y="188.5">VT</text>
<text x="192.9" y="188.4">30.08.24</text>
</g>
<text font-size="1.5" x="178.2" y="195">ALL DIMENSION ARE IN mm</text>
<text font-size="1.4" x="172.7" y="191.8">If any queries contact : design@nihva.com</text>
</svg>
